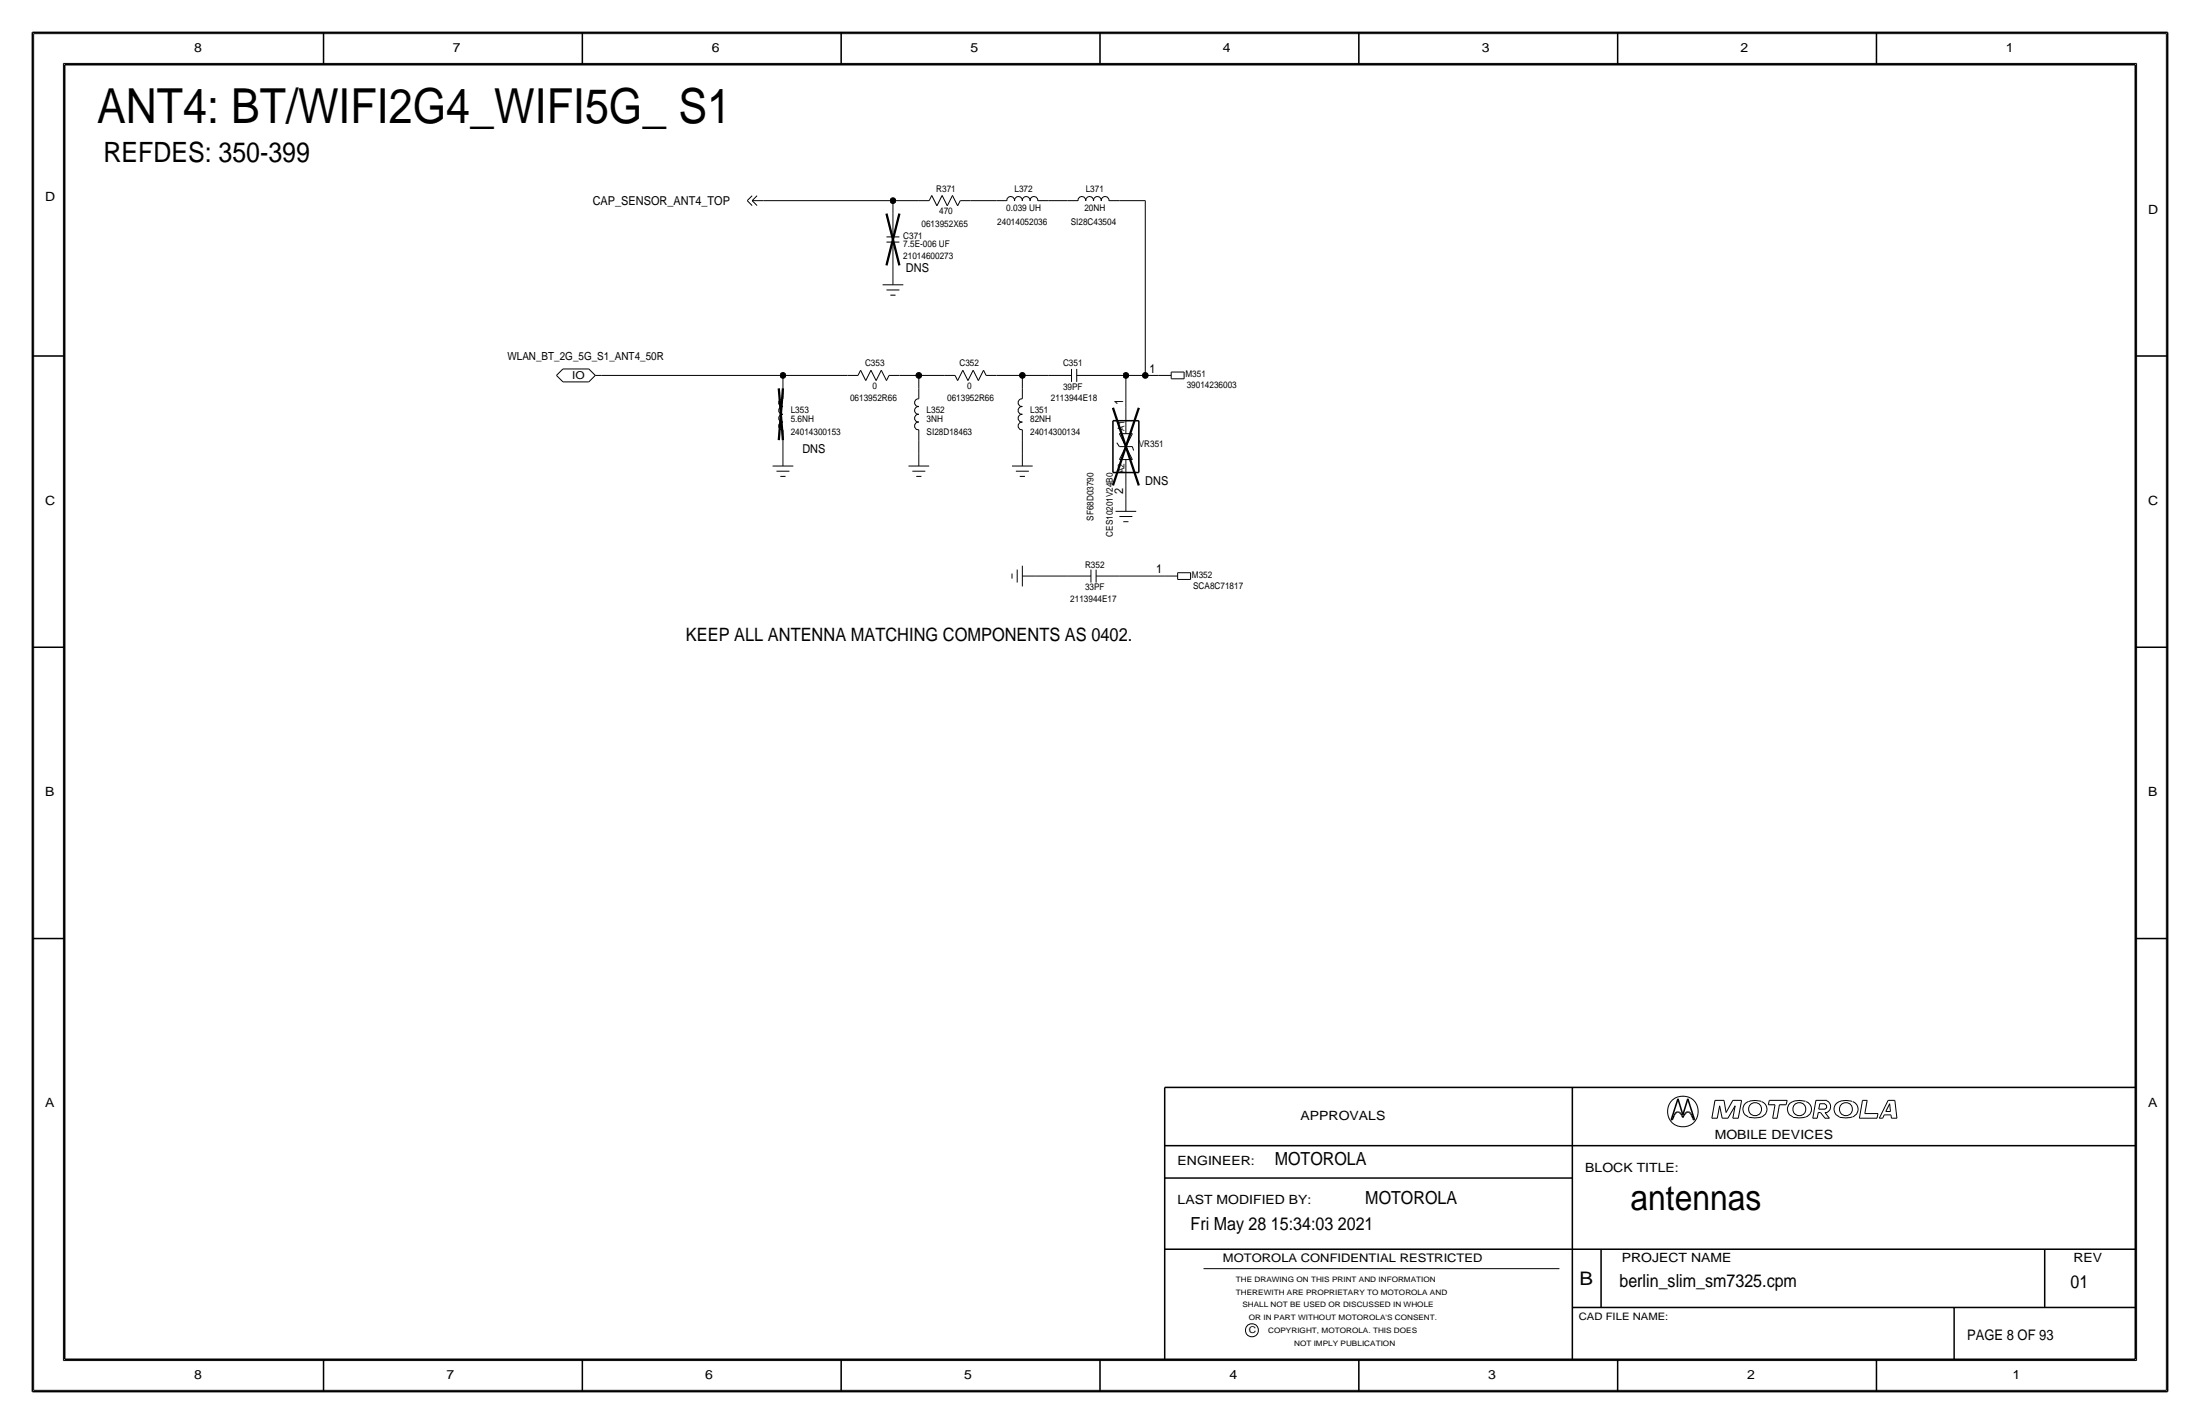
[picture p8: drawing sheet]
<svg xmlns="http://www.w3.org/2000/svg" width="432mm" height="279mm" viewBox="0 0 432 279" stroke-linecap="round" stroke-linejoin="round" font-family="sans-serif">
<g fill="none" stroke="#000" stroke-width=".2">
<path d="M6.6 6.6h418.6zM6.6 6.6v266.2zM12.4 12.4v254.6zM12.4 12.4h407zM419.4 12.4v254.6zM425.2 6.6v266.2zM146.7 39.4l.9 .9zM146.7 39.4l.9-1zM147.6 39.4h2.3zM147.6 39.4l1-1zM147.6 39.4l1 .9zM149.9 39.4h25.4z"/>
<path d="M175.3 39.4h5zM175.3 39.4v2.5zM180.3 39.4h2.1zM182.9 38.4l-.5 1zM182.9 38.4l1 2zM184.9 38.4l-1 2zM184.9 38.4l1 2zM186.9 38.4l-1 2zM186.9 38.4l1.1 2zM188.5 39.4l-.5 1zM188.5 39.4h2zM190.5 39.4h5.1z"/>
<path d="M195.6 39.4h2zM197.6 39.4a.75 .75 0 0 1 .7-.8 .75 .75 0 0 1 .8 .8M199.1 39.4a.75 .75 0 0 1 .8-.8 .75 .75 0 0 1 .7 .8M200.7 39.4a.75 .75 0 0 1 .7-.8 .75 .75 0 0 1 .7 .8M202.2 39.4a.75 .75 0 0 1 .7-.8 .75 .75 0 0 1 .8 .8M203.7 39.4h2zM205.7 39.4h3.9zM209.5 39.4h2.1zM211.6 39.4a.75 .75 0 0 1 .7-.8 .75 .75 0 0 1 .8 .8M213.1 39.4a.75 .75 0 0 1 .7-.8 .75 .75 0 0 1 .8 .8M214.6 39.4a.75 .75 0 0 1 .8-.8 .75 .75 0 0 1 .7 .8M216.2 39.4a.75 .75 0 0 1 .7-.8 .75 .75 0 0 1 .7 .8"/>
<path d="M217.7 39.4h2zM219.7 39.4h5.1zM224.8 39.4v34.3zM173.2 55.9h4.1zM174 56.9h2.5zM174 46.5h2.5zM174 47.5h2.5zM174.8 57.9h1zM175.3 52.1v1.2zM175.3 53.3v2.6zM175.3 47.5v4.6zM175.3 41.9v4.6z"/>
<path d="M109.2 73.7l1.3 1.2zM110.5 74.9h5.1zM110.5 72.4h5.1zM110.5 72.4l-1.3 1.3zM115.6 72.4l1.2 1.3zM116.8 73.7h1.3zM116.8 73.7l-1.2 1.2zM118.1 73.7h35.6zM153.7 73.7h12.7zM153.7 73.7v2.5zM153.7 76.2v2zM153.7 78.3a.74 .74 0 0 0-.9 .7 .74 .74 0 0 0 .9 .8"/>
<path d="M153.7 79.8a.74 .74 0 0 0-.9 .7 .74 .74 0 0 0 .9 .8M166.4 73.7h2zM168.9 72.6l-.5 1.1zM168.9 72.6l1 2.1zM170.9 72.6l-1 2.1zM170.9 72.6l1.1 2.1zM173 72.6l-1 2.1zM173 72.6l1 2.1zM174.5 73.7l-.5 1zM174.5 73.7h2zM176.5 73.7h3.8zM180.3 73.7h5.1z"/>
<path d="M180.3 73.7v2.5zM180.3 76.2v2zM180.3 78.3a.74 .74 0 0 0-.8 .7 .74 .74 0 0 0 .8 .8M180.3 79.8a.74 .74 0 0 0-.8 .7 .74 .74 0 0 0 .8 .8M185.4 73.7h2.1zM187.5 73.7l.5 1zM189 72.6l-1 2.1zM189 72.6l1 2.1zM191 72.6l1 2.1zM191 72.6l-1 2.1zM193 72.6l-1 2.1zM193 72.6l.5 1.1z"/>
<path d="M193.5 73.7h2.1zM195.6 73.7h5.1zM200.7 73.7h5zM200.7 73.7v2.5zM200.7 76.2v2zM200.7 78.3a.74 .74 0 0 0-.9 .7 .74 .74 0 0 0 .9 .8M200.7 79.8a.74 .74 0 0 0-.9 .7 .74 .74 0 0 0 .9 .8M205.7 73.7h4.6zM210.3 72.4v2.5zM211.3 72.4v2.5zM211.3 73.7h4.6zM215.9 73.7h5.1z"/>
<path d="M221 73.7h3.8zM221 73.7v6.3zM224.8 73.7h2.5zM227.3 73.7h2.6zM229.9 73v1.3zM229.9 73h2.5zM229.9 74.3h2.5zM232.4 73v1.3zM151.6 91.4h4.1zM152.4 92.5h2.5zM153.2 93.5h1zM153.7 86.4v2.5z"/>
<path d="M153.7 88.9v2.5zM153.7 84.3v2.1zM153.7 81.3a.74 .74 0 0 0-.9 .8 .74 .74 0 0 0 .9 .7M153.7 82.9a.74 .74 0 0 0-.9 .7 .74 .74 0 0 0 .9 .7M178.3 91.4h4.1zM179.1 92.5h2.5zM179.8 93.5h1zM180.3 86.4v2.5zM180.3 84.3v2.1zM180.3 88.9v2.5zM180.3 81.3a.74 .74 0 0 0-.8 .8 .74 .74 0 0 0 .8 .7M180.3 82.9a.74 .74 0 0 0-.8 .7 .74 .74 0 0 0 .8 .7"/>
<path d="M198.6 91.4h4.1zM199.4 92.5h2.5zM200.2 93.5h1zM200.7 86.4v2.5zM200.7 84.3v2.1zM200.7 88.9v2.5zM200.7 81.3a.74 .74 0 0 0-.9 .8 .74 .74 0 0 0 .9 .7M200.7 82.9a.74 .74 0 0 0-.9 .7 .74 .74 0 0 0 .9 .7M219.2 86.9l.5 .7zM219.7 85.1h2.5zM219.7 90.2h2.5zM219.7 85.1l2.5 5.1z"/>
<path d="M219.7 87.6h2.5zM221 95.3v2.5zM221 80v5.1zM221 90.2v5zM221 97.8v2.5zM222.2 85.1l-2.5 5.1zM222.2 87.6l.3 .8zM198.6 112.5v1zM199.6 111.8v2.5zM200.7 113h2.5zM200.7 111v4.1zM203.2 113h6.3z"/>
<path d="M209.5 113h4.6zM214.1 111.8v2.5zM215.1 113h4.6zM215.1 111.8v2.5zM218.9 100.3h4.1zM219.7 113h8.9zM219.7 101.3h2.5zM220.5 102.4h1zM228.6 113h2.5zM231.1 112.4v1.3zM231.1 112.4h2.6zM231.1 113.7h2.6z"/>
<path d="M233.7 112.4v1.3zM336 219.4h1.1zM336.6 215.9h1.8zM336.6 215.9l-.6 3.5zM337.5 217l-.4 2.4zM337.5 217l.5 2.4zM338 219.4h1.1zM338.4 215.9l.4 2.4zM340.1 219.4h1.1zM340.1 215.9h1.7zM340.1 215.9l-1.3 2.4zM340.6 217l-1.5 2.4z"/>
<path d="M340.6 217l-.5 2.4zM341.8 215.9l-.6 3.5zM343.1 216.2a1.6 1.6 0 0 0-1 1.5 1.6 1.6 0 0 0 1.1 1.5M345.7 216.1h-.2a4 4 0 0 0-2.3 .1M345.7 216.2a1.59 1.59 0 0 1 1.1 1.5 1.59 1.59 0 0 1-1.1 1.5l-1.4 .1-1.1-.1M347.1 216.8h1.3zM347.3 215.9l-.2 .9zM347.3 215.9h3.5zM347.9 219.4h.9zM348.4 216.8l-.5 2.6zM349.2 216.8l-.4 2.6zM349.2 216.8h1.4z"/>
<path d="M350.8 215.9l-.2 .9zM354.4 216.1a3.1 3.1 0 0 0-3.3 .7 1.62 1.62 0 0 0 .8 2.4M354.4 219.2l-1.4 .1-1.1-.1M354.5 216.2a1.59 1.59 0 0 1 1 1.5 1.59 1.59 0 0 1-1 1.5M355.8 219.4h.9zM356.4 215.9l-.6 3.5zM356.4 215.9h2.2zM356.9 218.3l-.2 1.1zM356.9 218.3h.4zM357 217.6h1.2zM357.2 216.6l-.2 1zM357.2 216.6h1z"/>
<path d="M357.3 218.3l.9 1.1zM358.1 216.7a.5 .5 0 0 1 .4 .4 .5 .5 0 0 1-.4 .5M358.2 219.4h.9zM358.2 218.3l.9 1.1zM358.2 218.3h.4zM358.5 216a1.24 1.24 0 0 1 .8 1.1 1.24 1.24 0 0 1-.8 1.2M363.5 216.1a3.1 3.1 0 0 0-3.3 .7 1.62 1.62 0 0 0 .8 2.4M363.6 219.2l-1.4 .1-1.2-.1M363.6 216.2a1.59 1.59 0 0 1 1.1 1.5 1.59 1.59 0 0 1-1.1 1.5M364.9 219.4h3.5zM365.6 215.9l-.7 3.5zM365.6 215.9h.9z"/>
<path d="M366 218.5h2.6zM366.5 215.9l-.5 2.6zM368.6 218.5l-.2 .9zM368.9 219.4h.6zM369.8 218.7h1.3zM369.8 218.7l-.3 .7zM370.1 218.1h.9zM370.6 215.9l-1.7 3.5zM370.6 215.9h1.3zM370.9 216.6l-.8 1.5zM370.9 216.6l.1 1.5zM371.1 218.7l.1 .7z"/>
<path d="M371.2 219.4h1.1zM371.9 215.9l.4 3.5zM236.2 248.9h69.9zM6.6 272.8h418.6zM12.4 267h407z"/>
<circle cx="330.3" cy="218.1" r="3"/>
<circle cx="344.5" cy="217.6" r="1.28"/>
<circle cx="353.2" cy="217.6" r="1.28"/>
<circle cx="362.3" cy="217.6" r="1.28"/>
<circle cx="245.7" cy="261" r="1.28"/>
</g>
<g fill="#000" stroke="#000" stroke-width=".2">
<circle cx="175.3" cy="39.4" r=".56"/>
<circle cx="153.7" cy="73.7" r=".56"/>
<circle cx="180.3" cy="73.7" r=".56"/>
<circle cx="200.7" cy="73.7" r=".56"/>
<circle cx="221" cy="73.7" r=".56"/>
<circle cx="224.8" cy="73.7" r=".56"/>
</g>
<g fill="none" stroke="#000" stroke-width=".3">
<path d="M6.3 6.4v266.7zM6.4 6.4h419zM12.7 12.7h406.4zM12.7 12.7v254zM63.5 6.4v6.3zM114.3 6.4v6.3zM165.1 6.4v6.3zM215.9 6.3v6.4zM266.7 6.4v6.3zM317.5 6.4v6.3zM368.3 6.4v6.3zM419.1 12.7v254z"/>
<path d="M425.4 6.4v266.7zM6.3 69.8h6.4zM419.1 69.8h6.3zM218.4 82.5h5.1zM218.4 92.7h5.1zM218.4 82.5v10.2zM223.5 82.5v10.2zM6.3 127h6.4zM419.1 127h6.3zM6.3 184.1h6.4zM419.1 184.1h6.3zM228.6 213.4v53.3z"/>
<path d="M228.6 213.4h190.5zM308.6 213.4v53.3zM328 219.7h.2zM328.4 219.4l-.2 .3zM328.6 218.8l-.2 .6zM328.8 218.5l-.2 .3zM329 218.3l.2-.1zM329 218.3l-.2 .2zM329.2 218.2h.2zM329.3 215.6l-1.3 4.1zM329.3 215.6l1 3.1zM329.4 218.2l.2 .1z"/>
<path d="M329.6 218.3l.3 .2zM329.9 218.5l.2 .3zM330.1 218.8l.2 .5zM330.5 218.8l-.2 .5zM330.8 218.5l-.3 .3zM331 218.3l-.2 .2zM331 218.3l.2-.1zM331.2 218.2h.2zM331.3 215.6l1.3 4.1zM331.3 215.6l-1 3.1zM331.4 218.2l.2 .1zM331.6 218.3l.2 .2z"/>
<path d="M331.8 218.5l.2 .3zM332 218.8l.3 .6zM332.3 219.4l.1 .3zM332.4 219.7h.2zM228.6 231.1h80zM228.6 224.8h190.5zM228.6 245.1h190.5zM308.6 256.5h110.5zM314.2 245.1v11.4zM383.5 256.5v10.2zM401.3 245.1v11.4zM6.4 273h419z"/>
<path d="M12.7 266.7h406.4zM63.5 266.7v6.4zM114.3 266.7v6.4zM165.1 266.7v6.4zM215.9 266.7v6.3zM266.7 266.7v6.4zM317.5 266.7v6.4zM368.3 266.7v6.4z"/>
</g>
<path d="M174 41.9l2.5 10.2zM176.5 41.9l-2.5 10.2zM152.9 76.2l.8 10.2zM153.7 76.2l-.8 10.2zM218.4 80l5.1 15.2zM223.5 80l-5.1 15.2z" fill="none" stroke="#000" stroke-width=".45"/>
<text font-size="9.5" x="19" y="24.1">ANT4: BT/WIFI2G4_WIFI5G_ S1</text>
<text font-size="7" x="320" y="237.5">antennas</text>
<text font-size="5.5" x="20.3" y="31.8">REFDES: 350-399</text>
<text font-size="3.7" x="310" y="252.1">B</text>
<text font-size="3.6" x="134.6" y="125.7">KEEP ALL ANTENNA MATCHING COMPONENTS AS 0402.</text>
<g font-size="3.5">
<text x="250.2" y="228.6">MOTOROLA</text>
<text x="268" y="236.2">MOTOROLA</text>
<text x="233.7" y="241.3">Fri May 28 15:34:03 2021</text>
<text x="317.9" y="252.6">berlin_slim_sm7325.cpm</text>
<text x="406.4" y="252.7">01</text>
</g>
<text font-size="2.9" x="386.1" y="262.9">PAGE 8 OF 93</text>
<g font-size="2.5">
<text x="38.1" y="10.2">8</text>
<text x="88.9" y="10.2">7</text>
<text x="139.7" y="10.2">6</text>
<text x="190.5" y="10.2">5</text>
<text x="240" y="10.2">4</text>
<text x="290.8" y="10.2">3</text>
<text x="341.6" y="10.2">2</text>
<text x="393.7" y="10.2">1</text>
<text x="8.9" y="39.4">D</text>
<text x="421.6" y="41.9">D</text>
<text x="8.9" y="99.1">C</text>
<text x="421.6" y="99.1">C</text>
<text x="8.9" y="156.2">B</text>
<text x="421.6" y="156.2">B</text>
<text x="8.9" y="217.2">A</text>
<text x="255.3" y="219.7">APPROVALS</text>
<text x="421.6" y="217.2">A</text>
<text x="336.5" y="223.5">MOBILE DEVICES</text>
<text x="231.1" y="228.6">ENGINEER:</text>
<text x="311.1" y="229.9">BLOCK TITLE:</text>
<text x="231.1" y="236.2">LAST MODIFIED BY:</text>
<text x="318.3" y="247.5">PROJECT NAME</text>
<text x="407" y="247.6">REV</text>
<text x="38.1" y="270.5">8</text>
<text x="87.6" y="270.5">7</text>
<text x="138.4" y="270.5">6</text>
<text x="189.2" y="270.5">5</text>
<text x="241.3" y="270.5">4</text>
<text x="292.1" y="270.5">3</text>
<text x="342.9" y="270.5">2</text>
<text x="395" y="270.5">1</text>
</g>
<g font-size="2.4">
<text x="116.3" y="40.1">CAP_SENSOR_ANT4_TOP</text>
<text x="177.8" y="53.3">DNS</text>
<text x="225.6" y="73.2">1</text>
<text x="220.5" y="79.5" transform="rotate(-90 220.5 79.5)">1</text>
<text x="157.5" y="88.9">DNS</text>
<text x="224.8" y="95.2">DNS</text>
<text x="220.5" y="97" transform="rotate(-90 220.5 97)">2</text>
<text x="226.9" y="112.5">1</text>
</g>
<text font-size="2.3" x="240" y="247.6">MOTOROLA CONFIDENTIAL RESTRICTED</text>
<text font-size="2.2" x="99.6" y="70.6">WLAN_BT_2G_5G_S1_ANT4_50R</text>
<text font-size="2.1" x="112.3" y="74.4">IO</text>
<text font-size="2" x="309.9" y="259.1">CAD FILE NAME:</text>
<g font-size="1.8">
<text x="183.7" y="37.7">R371</text>
<text x="197.5" y="41.4">0.039 UH</text>
<text x="199.1" y="37.6">L372</text>
<text x="212.8" y="41.4">20NH</text>
<text x="213.1" y="37.6">L371</text>
<text x="177.3" y="47">C371</text>
<text x="180.9" y="44.4">0613952X65</text>
<text x="184.3" y="42">470</text>
<text x="195.7" y="44.2">24014052036</text>
<text x="210.2" y="44.2">SI28C43504</text>
<text x="177.3" y="48.5">7.5E-006 UF</text>
<text x="177.3" y="50.8">21014600273</text>
<text x="169.8" y="71.9">C353</text>
<text x="188.3" y="71.9">C352</text>
<text x="208.6" y="71.9">C351</text>
<text x="171.3" y="76.3">0</text>
<text x="189.8" y="76.3">0</text>
<text x="208.6" y="76.5">39PF</text>
<text x="232.7" y="74.1">M351</text>
<text x="232.9" y="76.2">39014236003</text>
<text x="155.2" y="82.8">5.6NH</text>
<text x="155.2" y="81.1">L353</text>
<text x="166.8" y="78.7">0613952R66</text>
<text x="181.9" y="82.8">3NH</text>
<text x="181.9" y="81.1">L352</text>
<text x="185.9" y="78.7">0613952R66</text>
<text x="202.2" y="82.8">82NH</text>
<text x="202.2" y="81.1">L351</text>
<text x="206.3" y="78.7">2113944E18</text>
<text x="155.2" y="85.3">24014300153</text>
<text x="181.9" y="85.3">SI28D18463</text>
<text x="202.2" y="85.3">24014300134</text>
<text x="220.7" y="84.5" transform="rotate(-90 220.7 84.5)">A1</text>
<text x="223.5" y="87.6">VR351</text>
<text x="220.7" y="92.9" transform="rotate(-90 220.7 92.9)">A2</text>
<text x="214.6" y="102.2" transform="rotate(-90 214.6 102.2)">SF68D03790</text>
<text x="218.4" y="105.3" transform="rotate(-90 218.4 105.3)">CES10201V24B0</text>
<text x="213" y="111.4">R352</text>
<text x="233.9" y="113.4">M352</text>
<text x="210.1" y="118.1">2113944E17</text>
<text x="213" y="115.8">33PF</text>
<text x="234.2" y="115.6">SCA8C71817</text>
<text x="245.1" y="261.6">C</text>
</g>
<g font-size="1.5">
<text x="242.6" y="251.5">THE DRAWING ON THIS PRINT AND INFORMATION</text>
<text x="242.6" y="254">THEREWITH ARE PROPRIETARY TO MOTOROLA AND</text>
<text x="243.8" y="256.5">SHALL NOT BE USED OR DISCUSSED IN WHOLE</text>
<text x="245.1" y="259.1">OR IN PART WITHOUT MOTOROLA'S CONSENT.</text>
<text x="248.9" y="261.6">COPYRIGHT, MOTOROLA. THIS DOES</text>
<text x="254" y="264.2">NOT IMPLY PUBLICATION</text>
</g>
</svg>
